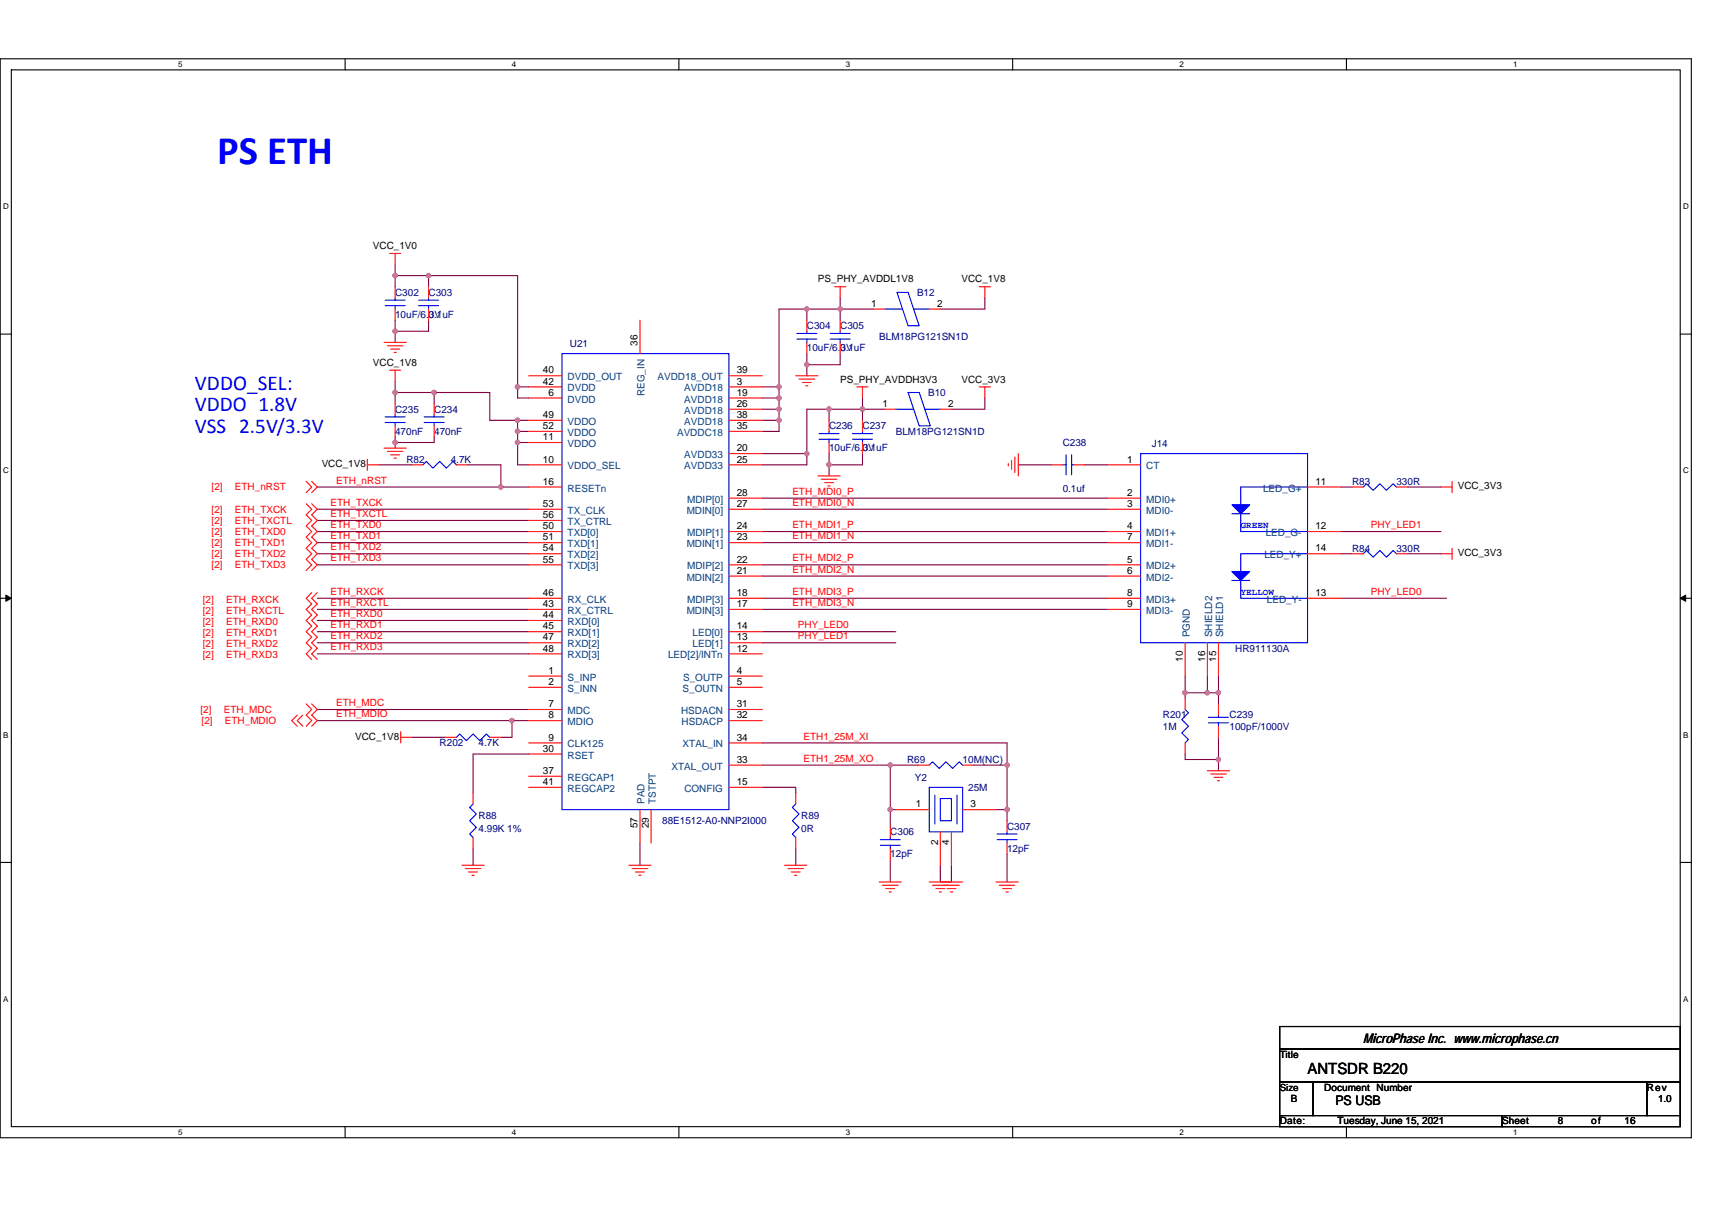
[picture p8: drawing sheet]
<svg xmlns="http://www.w3.org/2000/svg" width="297mm" height="210mm" viewBox="0 0 297 210" stroke-linecap="round" stroke-linejoin="round" font-family="sans-serif">
<path d="M0 10.2h293.5v187.2h-293.5zM2 12.1h289.5v183.4h-289.5z" fill="none" stroke="#000" stroke-width=".19"/>
<g fill="#fff">
<path d="M30.9 10.4h.8v1.6h-.8z"/>
<path d="M30.9 195.7h.8v1.6h-.8z"/>
</g>
<path d="M59.9 10.2v1.9M59.9 195.5v1.9" fill="none" stroke="#000" stroke-width=".19"/>
<g fill="#fff">
<path d="M88.8 10.4h.8v1.6h-.8z"/>
<path d="M88.8 195.7h.8v1.6h-.8z"/>
</g>
<path d="M117.8 10.2v1.9M117.8 195.5v1.9" fill="none" stroke="#000" stroke-width=".19"/>
<g fill="#fff">
<path d="M146.7 10.4h.8v1.6h-.8z"/>
<path d="M146.7 195.7h.8v1.6h-.8z"/>
</g>
<path d="M175.7 10.2v1.9M175.7 195.5v1.9" fill="none" stroke="#000" stroke-width=".19"/>
<g fill="#fff">
<path d="M204.7 10.4h.7v1.6h-.7z"/>
<path d="M204.7 195.7h.7v1.6h-.7z"/>
</g>
<path d="M233.6 10.2v1.9M233.6 195.5v1.9" fill="none" stroke="#000" stroke-width=".19"/>
<g fill="#fff">
<path d="M262.6 10.4h.7v1.6h-.7z"/>
<path d="M262.6 195.7h.7v1.6h-.7z"/>
<path d="M.5 35.1h1v1.5h-1z"/>
<path d="M292 35.1h1v1.5h-1z"/>
<path d="M.5 80.9h1v1.5h-1z"/>
<path d="M292 80.9h1v1.5h-1z"/>
</g>
<path d="M0 58h2M291.5 58h2" fill="none" stroke="#000" stroke-width=".19"/>
<g fill="#fff">
<path d="M.5 126.7h.9v1.6h-.9z"/>
<path d="M292 126.7h.9v1.6h-.9z"/>
</g>
<path d="M0 103.8h2M291.5 103.8h2" fill="none" stroke="#000" stroke-width=".19"/>
<path d="M1 103.3l1 .5-1 .6zM291.5 103.8l1-.5v1.1z" fill="#000" stroke="#000" stroke-width=".17"/>
<g fill="#fff">
<path d="M.5 172.6h.9v1.5h-.9z"/>
<path d="M292 172.6h.9v1.5h-.9z"/>
</g>
<path d="M0 149.7h2M291.5 149.7h2M222 178.1h69.5v3.9h-69.5zM222 182h69.5v5.8h-69.5zM222 187.8h5.8v5.8h-5.8zM222 193.6h38.6v1.9h-38.6zM227.8 187.8h57.9v5.8h-57.9zM260.6 193.6h30.9v1.9h-30.9zM285.7 187.8h5.8v5.8h-5.8z" fill="none" stroke="#000" stroke-width=".19"/>
<g fill="none" stroke="#800040" stroke-width=".19">
<path d="M68.6 45.9v1.9M68.6 47.8v2M68.6 47.8h5.8M68.6 57.5v1.9M68.6 55.6v1.9h5.8v-1.9M74.4 47.8v2M74.4 47.8h15.4v21.3h1.9M140 53.6h-4.8v13.5M140 53.6v2M140 53.6h5.8M145.8 51.7v1.9M145.8 53.6v2"/>
<path d="M145.8 53.6h5.8M170.9 51.7v1.9h-7.8M68.6 66.2v1.9M68.6 75.8v1M68.6 76.8v1M68.6 68.1v1.9M68.6 68.1h6.7M75.3 75.8v1h-6.7M75.3 68.1h9.7v4.8h4.8M75.3 68.1v1.9M89.8 72.9v2M89.8 76.8v3.9h1.9"/>
<path d="M89.8 74.9v1.9M89.8 76.8h1.9M89.8 74.9h1.9M89.8 67.1h1.9M89.8 72.9h1.9M132.3 78.7h7.7M132.3 67.1h2.9M132.3 69.1h2.9v1.9M132.3 71h2.9M132.3 72.9h2.9M135.2 67.1v2M135.2 71v1.9"/>
<path d="M135.2 72.9v2h-2.9M140 61.4v1.9M140 63.3v1.9M140 78.7v2h-7.7M143.8 71h-3.8v7.7M143.8 78.7v2M143.8 71v1.9M143.8 71h5.8M145.8 61.4v1.9h-5.8M149.6 71h3.9M149.6 69.1v1.9M149.6 78.7v2h-5.8"/>
<path d="M149.6 71v1.9M170.9 69.1v1.9h-5.8M55.1 88.4h36.6M55.1 90.3h36.6M55.1 92.2h36.6M55.1 94.2h36.6M55.1 96.1h36.6M55.1 98h36.6M55.1 84.5h31.8M65.7 80.7h5.8M81.1 80.7h5.8v3.8M86.9 84.5h4.8"/>
<path d="M132.3 88.4h59.8M132.3 100h59.8M132.3 98h59.8M132.3 92.2h59.8M132.3 86.4h59.8M132.3 94.2h59.8M143.8 80.7v1.9M176.7 80.7h5.8M188.3 80.7h3.8M232.6 92.2h17.4M232.6 96.1h2M232.6 84.5h2"/>
<path d="M244.2 96.1h5.8M244.2 84.5h5.8M55.1 103.8h36.6M55.1 105.7h36.6M55.1 107.7h36.6M55.1 109.6h36.6M55.1 111.5h36.6M55.1 113.5h36.6M132.3 103.8h59.8M132.3 109.6h23.1M132.3 111.5h23.1M132.3 105.7h59.8"/>
<path d="M205.6 117.3v2.9h3.9M209.5 117.3v2.9h1.9M211.4 117.3v2.9M232.6 103.8h18.4M55.1 123.1h36.6M55.1 125.1h33.7M71.5 128h5.8M88.8 125.1v2.9h-1.9M88.8 125.1h2.9M91.7 130.9h-9.6v6.7M132.3 136.6h5.8v1M132.3 132.8h22.2"/>
<path d="M132.3 128.9h42.4v3.9M154.5 132.8h4.8M154.5 132.8v7.7M168.9 132.8h5.8M174.7 132.8v7.7M205.6 130.9v.9h5.8M205.6 120.2v1M211.4 120.2v2M211.4 128v5.8M82.1 147.3v2.9M111 146.3v3.9M138.1 147.3v2.9"/>
<path d="M154.5 149.2v3.9M154.5 140.5v2.9M154.5 140.5h.9M163.1 150.2v2.9M165.1 150.2v2.9M172.8 140.5h1.9M174.7 148.2v4.9M174.7 140.5v1.9"/>
</g>
<g fill="#f0f" stroke="#f0f" stroke-width=".19">
<circle cx="75.3" cy="68.1" r=".38"/>
<circle cx="68.6" cy="68.1" r=".38"/>
<circle cx="68.6" cy="57.5" r=".38"/>
<circle cx="74.3" cy="47.8" r=".38"/>
<circle cx="68.6" cy="76.8" r=".38"/>
<circle cx="68.6" cy="47.8" r=".38"/>
<circle cx="89.8" cy="76.8" r=".38"/>
<circle cx="89.8" cy="74.9" r=".38"/>
<circle cx="209.5" cy="120.2" r=".38"/>
<circle cx="211.4" cy="120.2" r=".38"/>
<circle cx="205.6" cy="120.2" r=".38"/>
<circle cx="211.4" cy="131.8" r=".38"/>
<circle cx="86.9" cy="84.5" r=".38"/>
<circle cx="140" cy="63.3" r=".38"/>
<circle cx="140" cy="53.6" r=".38"/>
<circle cx="135.2" cy="67.1" r=".38"/>
<circle cx="135.1" cy="69.1" r=".38"/>
<circle cx="145.8" cy="53.6" r=".38"/>
<circle cx="140" cy="78.7" r=".38"/>
<circle cx="149.6" cy="71" r=".38"/>
<circle cx="143.8" cy="71" r=".38"/>
<circle cx="88.8" cy="125" r=".38"/>
<circle cx="135.1" cy="71" r=".38"/>
<circle cx="135.2" cy="72.9" r=".38"/>
<circle cx="143.8" cy="80.6" r=".38"/>
<circle cx="89.8" cy="67.1" r=".38"/>
<circle cx="89.8" cy="72.9" r=".38"/>
<circle cx="154.5" cy="132.8" r=".38"/>
<circle cx="154.5" cy="140.5" r=".38"/>
<circle cx="174.7" cy="140.5" r=".38"/>
<circle cx="174.7" cy="132.8" r=".38"/>
</g>
<g fill="none" stroke="#f00" stroke-width=".19">
<path d="M66.6 59.4h3.9M67.6 44h1.9M68.6 44v1.9M68.6 49.8v1.9M68.6 53.6v2M74.4 49.8v1.9M74.4 53.6v2M111 55.6v5.8M140 55.6v1.9M140 59.4v2M144.8 49.8h1.9M145.8 49.8v1.9"/>
<path d="M145.8 55.6v1.9M145.8 59.4v2M151.6 53.6h1.9M161.2 53.6h1.9M169.9 49.8h1.9M170.9 49.8v1.9M63.7 79.7v1.9M66.6 77.8h3.9M67.2 60h2.7M67.2 78.3h2.7M67.6 64.2h1.9M67.8 60.6h1.5"/>
<path d="M67.8 78.9h1.5M68.4 61.2h.4M68.4 79.5h.4M68.6 64.2v2M68.6 70v2M68.6 73.9v1.9M75.3 70v2M75.3 73.9v1.9M91.7 76.8h5.8M91.7 65.2h5.8M91.7 67.1h5.8M91.7 69.1h5.8"/>
<path d="M91.7 72.9h5.8M91.7 74.9h5.8M126.5 74.9h5.8M126.5 65.2h5.8M126.5 69.1h5.8M126.5 78.7h5.8M126.5 71h5.8M126.5 67.1h5.8M126.5 72.9h5.8M138.1 65.2h3.8M138.6 65.8h2.7M139.2 66.4h1.6"/>
<path d="M139.8 67h.4M143.8 72.9v2M143.8 76.8v1.9M148.7 67.1h1.9M149.6 67.1v2M149.6 72.9v2M149.6 76.8v1.9M153.5 71h1.9M163.1 71h2M169.9 67.1h1.9M170.9 67.1v2M175.5 79.9v1.5"/>
<path d="M176.1 79.3v2.7M176.7 78.7v3.9M53.1 87.4l1 1-1 .9 1 1-1 1 1 .9-1 1 1 1-1 .9 1 1-1 1 1 .9-1 1M53.1 83.5l1 1-1 1M54.1 87.4l1 1-1 .9 1 1-1 1 1 .9-1 1 1 1-1 .9 1 1-1 1 1 .9-1 1M54.1 83.5l1 1-1 1M63.7 80.7h2M71.5 80.7h1.9M79.2 80.7h1.9M91.7 80.7h5.8M91.7 84.5h5.8M91.7 88.4h5.8"/>
<path d="M91.7 90.3h5.8M91.7 92.2h5.8M91.7 94.2h5.8M91.7 96.1h5.8M91.7 98h5.8M126.5 88.4h5.8M126.5 86.4h5.8M126.5 92.2h5.8M126.5 94.2h5.8M126.5 98h5.8M126.5 100h5.8M126.5 80.7h5.8"/>
<path d="M141.9 82.6h3.9M142.5 83.2h2.7M143.1 83.8h1.5M143.7 84.3h.3M174.9 80.5v.4M182.5 80.7h1.9M186.3 80.7h2M192.1 80.7h5.8M192.1 100h5.8M192.1 98h5.8M192.1 92.2h5.8M192.1 94.2h5.8"/>
<path d="M192.1 88.4h5.8M192.1 86.4h5.8M226.9 84.5h5.7M226.9 92.2h5.7M226.9 96.1h5.7M234.6 84.5h1.9M234.6 96.1h1.9M242.3 84.5h1.9M242.3 96.1h1.9M250 84.5h1.9M250 96.1h1.9M251.9 83.5v2"/>
<path d="M251.9 95.1v2M54.1 102.8l-1 1 1 1-1 .9 1 1-1 1 1 .9-1 1 1 1-1 .9 1 1-1 1 1 .9M55.1 102.8l-1 1 1 1-1 .9 1 1-1 1 1 .9-1 1 1 1-1 .9 1 1-1 1 1 .9M91.7 105.7h5.8M91.7 107.7h5.8M91.7 109.6h5.8M91.7 103.8h5.8M91.7 111.5h5.8M91.7 113.5h5.8M91.7 117.3h5.8M91.7 119.3h5.8M126.5 111.5h5.8"/>
<path d="M126.5 113.5h5.8M126.5 109.6h5.8M126.5 105.7h5.8M126.5 103.8h5.8M126.5 117.3h5.8M126.5 119.3h5.8M192.1 105.7h5.8M192.1 103.8h5.8M205.6 111.5v5.8M209.5 111.5v5.8M211.4 111.5v5.8M226.9 103.8h5.7"/>
<path d="M51.6 124.1l-1 1 1 .9M52.5 124.1l-.9 1 .9 .9M53.1 122.2l1 .9-1 1 1 1-1 .9M54.1 122.2l1 .9-1 1 1 1-1 .9M69.5 128h2M69.5 127v1.9M77.3 128h1.9M82.1 137.6v1.9M85 128h1.9M91.7 128.9h5.8M91.7 130.9h5.8M91.7 134.7h5.8"/>
<path d="M91.7 136.6h5.8M91.7 123.1h5.8M91.7 125.1h5.8M126.5 136.6h5.8M126.5 132.8h5.8M126.5 128.9h5.8M126.5 123.1h5.8M126.5 125.1h5.8M138.1 137.6v1.9M159.3 132.8h1.9M167 132.8h1.9M205.6 128.9v2"/>
<path d="M205.6 121.2v1.9M209.5 133.8h3.8M210.1 134.3h2.7M210.6 134.9h1.6M211.2 135.5h.4M211.4 122.2v1.9M211.4 126v2M80.2 150.2h3.8M80.7 150.7h2.7M81.3 151.3h1.5M81.9 151.9h.4M82.1 145.3v2"/>
<path d="M109.1 150.2h3.9M109.7 150.7h2.7M110.3 151.3h1.5M110.8 151.9h.4M111 140.5v5.8M113 140.5v5.8M136.1 150.2h3.9M136.7 150.7h2.7M137.3 151.3h1.5M137.9 151.9h.4M138.1 145.3v2M152.5 153.1h3.9"/>
<path d="M153.1 153.6h2.7M153.7 154.2h1.5M154.3 154.8h.4M154.5 143.4v1.9M154.5 147.3v1.9M155.4 140.5h5.8M161.2 153.1h3.9M161.8 153.6h2.7M162.4 154.2h1.5M163 154.8h.3M163.1 153.1h3.9M163.1 144.4v5.8"/>
<path d="M163.7 153.6h2.7M164.3 154.2h1.6M164.9 154.8h.4M165.1 144.4v5.8M167 140.5h5.8M172.8 153.1h3.9M173.4 153.6h2.7M174 154.2h1.5M174.5 154.8h.4M174.7 142.4v2M174.7 146.3v1.9"/>
</g>
<g fill="none" stroke="#00f" stroke-width=".19">
<path d="M66.8 53h3.5M66.8 52.1h3.5M68.6 51.7v.4M68.6 53v.6M72.6 53h3.5M72.6 52.1h3.5M74.4 51.7v.4M74.4 53v.6M138.3 58.8h3.4M138.3 57.9h3.4M140 57.5v.4M140 58.8v.6"/>
<path d="M144 58.8h3.5M144 57.9h3.5M145.8 57.5v.4M145.8 58.8v.6M153.5 53.6h3.1M155.6 50.7h2l1.9 5.8h-1.9zM158.5 53.6h2.7M66.8 73.3h3.5M66.8 72.3h3.5M68.6 72v.3M68.6 73.3v.6M73.6 73.3h3.5"/>
<path d="M73.6 72.3h3.5M75.3 72v.3M75.3 73.3v.6M97.5 61.4h29v79.1h-29zM142.1 76.2h3.5M142.1 75.2h3.5M143.8 74.9v.3M143.8 76.2v.6M147.9 76.2h3.5M147.9 75.2h3.5M149.6 74.9v.3M149.6 76.2v.6"/>
<path d="M155.4 71h3.1M157.6 68.1h1.9l1.9 5.8h-1.9zM160.5 71h2.6M185 78.9v3.5M185.9 78.9v3.5M197.9 78.7h29v32.8h-29zM73.4 80.7l.6-.6 1.1 1.1 1.2-1.1 1.1 1.1 1.2-1.1 .6 .6M184.4 80.7h.6M185.9 80.7h.4M213.7 89.2h3.1M215.3 89.2v3h11.6M226.9 84.5h-11.6v3.1"/>
<path d="M226.9 96.1h-11.6v3.1M236.5 84.5l.6-.6 1.1 1.2 1.2-1.2 1.2 1.2 1.1-1.2 .6 .6M236.5 96.1l.6-.6 1.1 1.2 1.2-1.2 1.2 1.2 1.1-1.2 .6 .6M213.7 100.7h3.1M215.3 100.7v3.1h11.6M79.2 128l.6-.6 1.1 1.1 1.2-1.1 1.1 1.1 1.2-1.1 .6 .6M82.1 139.5l-.6 .6 1.2 1.2-1.2 1.1 1.2 1.2-1.2 1.1 .6 .6M138.1 139.5l-.6 .6 1.1 1.2-1.1 1.1 1.1 1.2-1.1 1.1 .6 .6M161.2 136.6h5.8v7.8h-5.8zM161.2 132.8l.6-.6 1.2 1.2 1.1-1.2 1.2 1.2 1.1-1.2 .6 .6M162.2 138v5M163.1 138.6h2v3.8h-2z"/>
<path d="M166 138v5M205.6 123.1l.6 .6-1.2 1.2 1.2 1.1-1.2 1.2 1.2 1.1-.6 .6M209.7 125.4h3.4M209.7 124.5h3.4M211.4 124.1v.4M211.4 125.4v.6M152.7 146.7h3.5M152.7 145.7h3.5M154.5 145.3v.4M154.5 146.7v.6M173 145.7h3.5M173 144.7h3.5"/>
<path d="M174.7 144.4v.3M174.7 145.7v.6"/>
</g>
<g fill="#00f" stroke="#00f" stroke-width=".19">
<path d="M213.7 99.2h3.1l-1.5 1.5z" fill-rule="evenodd"/>
<path d="M213.7 87.6h3.1l-1.5 1.6z" fill-rule="evenodd"/>
</g>
<text font-size="7" fill="#00f" x="37.7" y="28.5">PS ETH</text>
<g font-size="3.7" fill="#00f">
<text x="33.8" y="67.7">VDDO_SEL:</text>
<text x="33.8" y="71.4">VDDO 1.8V</text>
<text x="33.8" y="75.1">VSS 2.5V/3.3V</text>
</g>
<text font-size="2.7" x="226.9" y="186.3">ANTSDR B220</text>
<g font-size="2.3">
<text x="236.5" y="181.1">MicroPhase Inc. www.microphase.cn</text>
<text x="231.7" y="191.8">PS USB</text>
</g>
<g font-size="1.7">
<text x="64.7" y="43.2">VCC_1V0</text>
<text x="141.9" y="49">PS_PHY_AVDDL1V8</text>
<text x="151.2" y="53.2">1</text>
<text x="162.6" y="53.2">2</text>
<text x="166.8" y="49">VCC_1V8</text>
<text x="64.7" y="63.5">VCC_1V8</text>
<text x="94.2" y="64.8">40</text>
<text x="110.6" y="60" transform="rotate(-90 110.6 60)">36</text>
<text x="127.8" y="64.8">39</text>
<text x="94.2" y="66.7">42</text>
<text x="95.2" y="68.7">6</text>
<text x="127.8" y="68.7">19</text>
<text x="127.8" y="70.6">26</text>
<text x="127.8" y="66.7">3</text>
<text x="145.8" y="66.4">PS_PHY_AVDDH3V3</text>
<text x="153.1" y="70.6">1</text>
<text x="164.5" y="70.6">2</text>
<text x="166.8" y="66.4">VCC_3V3</text>
<text x="94.2" y="76.4">11</text>
<text x="94.2" y="72.5">49</text>
<text x="94.2" y="74.5">52</text>
<text x="127.8" y="72.5">38</text>
<text x="127.8" y="74.5">35</text>
<text x="55.8" y="81">VCC_1V8</text>
<text x="94.2" y="80.3">10</text>
<text x="127.8" y="78.3">20</text>
<text x="127.8" y="80.3">25</text>
<text x="195.6" y="80.3">1</text>
<text x="94.2" y="84.1">16</text>
<text x="94.2" y="88">53</text>
<text x="94.2" y="89.9">56</text>
<text x="127.8" y="86">28</text>
<text x="127.8" y="88">27</text>
<text x="195.6" y="88">3</text>
<text x="195.6" y="86">2</text>
<text x="228.2" y="84.1">11</text>
<text x="252.9" y="84.9">VCC_3V3</text>
<text x="94.2" y="91.8">50</text>
<text x="94.2" y="93.8">51</text>
<text x="94.2" y="95.7">54</text>
<text x="127.8" y="91.8">24</text>
<text x="127.8" y="93.8">23</text>
<text x="195.6" y="91.8">4</text>
<text x="195.6" y="93.8">7</text>
<text x="228.2" y="91.8">12</text>
<text x="228.2" y="95.7">14</text>
<text x="94.2" y="97.6">55</text>
<text x="127.8" y="97.6">22</text>
<text x="127.8" y="99.6">21</text>
<text x="195.6" y="99.6">6</text>
<text x="195.6" y="97.6">5</text>
<text x="252.9" y="96.5">VCC_3V3</text>
<text x="94.2" y="105.3">43</text>
<text x="94.2" y="107.3">44</text>
<text x="94.2" y="103.4">46</text>
<text x="127.8" y="103.4">18</text>
<text x="127.8" y="105.3">17</text>
<text x="195.6" y="105.3">9</text>
<text x="195.6" y="103.4">8</text>
<text x="228.2" y="103.4">13</text>
<text x="94.2" y="109.2">45</text>
<text x="94.2" y="111.1">47</text>
<text x="94.2" y="113.1">48</text>
<text x="127.8" y="111.1">13</text>
<text x="127.8" y="109.2">14</text>
<text x="127.8" y="113.1">12</text>
<text x="95.2" y="116.9">1</text>
<text x="95.2" y="118.9">2</text>
<text x="127.8" y="118.9">5</text>
<text x="127.8" y="116.9">4</text>
<text x="205.2" y="114.8" transform="rotate(-90 205.2 114.8)">10</text>
<text x="209.1" y="114.8" transform="rotate(-90 209.1 114.8)">16</text>
<text x="211" y="114.8" transform="rotate(-90 211 114.8)">15</text>
<text x="95.2" y="122.7">7</text>
<text x="95.2" y="124.7">8</text>
<text x="127.8" y="122.7">31</text>
<text x="127.8" y="124.7">32</text>
<text x="61.6" y="128.3">VCC_1V8</text>
<text x="94.2" y="130.5">30</text>
<text x="95.2" y="128.5">9</text>
<text x="127.8" y="128.5">34</text>
<text x="94.2" y="134.3">37</text>
<text x="94.2" y="136.2">41</text>
<text x="127.8" y="132.4">33</text>
<text x="127.8" y="136.2">15</text>
<text x="110.6" y="143.8" transform="rotate(-90 110.6 143.8)">57</text>
<text x="112.6" y="143.8" transform="rotate(-90 112.6 143.8)">29</text>
<text x="158.9" y="140.1">1</text>
<text x="168.4" y="140.1">3</text>
<text x="162.7" y="146.7" transform="rotate(-90 162.7 146.7)">2</text>
<text x="164.7" y="146.7" transform="rotate(-90 164.7 146.7)">4</text>
<text x="222" y="183.6">Title</text>
<text x="222" y="189.3">Size</text>
<text x="224" y="191.3">B</text>
<text x="229.8" y="189.3">Document Number</text>
<text x="285.7" y="189.3">Rev</text>
<text x="287.7" y="191.3">1.0</text>
<text x="222" y="195.1">Date:</text>
<text x="232.1" y="195.1">Tuesday, June 15, 2021</text>
<text x="260.6" y="195.1">Sheet</text>
<text x="270.3" y="195.1">8</text>
<text x="276.1" y="195.1">of</text>
<text x="281.9" y="195.1">16</text>
</g>
<g font-size="1.7" fill="#000080">
<text x="68.6" y="51.3">C302</text>
<text x="74.4" y="51.3">C303</text>
<text x="159.1" y="51.3">B12</text>
<text x="68.6" y="55.2">10uF/6.3V</text>
<text x="74.4" y="55.2">0.1uF</text>
<text x="140" y="57.1">C304</text>
<text x="145.8" y="57.1">C305</text>
<text x="152.5" y="59">BLM18PG121SN1D</text>
<text x="98.9" y="60.2">U21</text>
<text x="140" y="61">10uF/6.3V</text>
<text x="145.8" y="61">0.1uF</text>
<text x="68.6" y="71.6">C235</text>
<text x="75.3" y="71.6">C234</text>
<text x="161" y="68.7">B10</text>
<text x="68.6" y="75.4">470nF</text>
<text x="75.3" y="75.4">470nF</text>
<text x="143.8" y="74.5">C236</text>
<text x="149.6" y="74.5">C237</text>
<text x="155.4" y="75.4">BLM18PG121SN1D</text>
<text x="184.4" y="77.4">C238</text>
<text x="199.8" y="77.6">J14</text>
<text x="70.5" y="80.3">R82</text>
<text x="78.2" y="80.3">4.7K</text>
<text x="143.8" y="78.3">10uF/6.3V</text>
<text x="149.6" y="78.3">0.1uF</text>
<text x="184.4" y="85.3">0.1uf</text>
<text x="234.6" y="84.1">R83</text>
<text x="242.3" y="84.1">330R</text>
<text x="234.6" y="95.7">R84</text>
<text x="242.3" y="95.7">330R</text>
<text x="214.3" y="113.1">HR911130A</text>
<text x="201.8" y="124.7">R201</text>
<text x="213.3" y="124.7">C239</text>
<text x="76.3" y="129.5">R202</text>
<text x="83" y="129.5">4.7K</text>
<text x="201.8" y="126.6">1M</text>
<text x="213.3" y="126.6">100pF/1000V</text>
<text x="157.4" y="132.4">R69</text>
<text x="158.7" y="135.5">Y2</text>
<text x="167" y="132.4">10M(NC)</text>
<text x="168" y="137.2">25M</text>
<text x="83" y="142">R88</text>
<text x="114.9" y="143">88E1512-A0-NNP2I000</text>
<text x="139" y="142">R89</text>
<text x="174.7" y="144">C307</text>
<text x="83" y="144.4">4.99K 1%</text>
<text x="139" y="144.4">0R</text>
<text x="154.5" y="144.9">C306</text>
<text x="154.5" y="148.8">12pF</text>
<text x="174.7" y="147.8">12pF</text>
</g>
<g font-size="1.7" fill="#004080">
<text x="98.5" y="66">DVDD_OUT</text>
<text x="114.1" y="66">AVDD18_OUT</text>
<text x="98.5" y="67.9">DVDD</text>
<text x="98.5" y="69.8">DVDD</text>
<text x="111.8" y="68.7" transform="rotate(-90 111.8 68.7)">REG_IN</text>
<text x="118.7" y="69.8">AVDD18</text>
<text x="118.7" y="71.8">AVDD18</text>
<text x="118.7" y="67.9">AVDD18</text>
<text x="98.5" y="77.6">VDDO</text>
<text x="98.5" y="73.7">VDDO</text>
<text x="98.5" y="75.6">VDDO</text>
<text x="117.5" y="75.6">AVDDC18</text>
<text x="118.7" y="73.7">AVDD18</text>
<text x="98.5" y="81.4">VDDO_SEL</text>
<text x="118.7" y="79.5">AVDD33</text>
<text x="118.7" y="81.4">AVDD33</text>
<text x="198.9" y="81.4">CT</text>
<text x="98.5" y="85.3">RESETn</text>
<text x="98.5" y="89.2">TX_CLK</text>
<text x="119.1" y="89.2">MDIN[0]</text>
<text x="119.2" y="87.2">MDIP[0]</text>
<text x="198.9" y="89.2">MDI0-</text>
<text x="198.9" y="87.2">MDI0+</text>
<text x="219.2" y="85.3">LED_G+</text>
<text x="98.5" y="91.1">TX_CTRL</text>
<text x="98.5" y="93">TXD[0]</text>
<text x="98.5" y="95">TXD[1]</text>
<text x="119.1" y="95">MDIN[1]</text>
<text x="119.2" y="93">MDIP[1]</text>
<text x="198.9" y="93">MDI1+</text>
<text x="198.9" y="95">MDI1-</text>
<text x="219.6" y="93">LED_G-</text>
<text x="98.5" y="96.9">TXD[2]</text>
<text x="98.5" y="98.8">TXD[3]</text>
<text x="119.1" y="100.8">MDIN[2]</text>
<text x="119.2" y="98.8">MDIP[2]</text>
<text x="198.9" y="100.8">MDI2-</text>
<text x="198.9" y="98.8">MDI2+</text>
<text x="219.4" y="96.9">LED_Y+</text>
<text x="98.5" y="106.5">RX_CTRL</text>
<text x="98.5" y="104.6">RX_CLK</text>
<text x="119.1" y="106.5">MDIN[3]</text>
<text x="119.2" y="104.6">MDIP[3]</text>
<text x="198.9" y="106.5">MDI3-</text>
<text x="198.9" y="104.6">MDI3+</text>
<text x="219.8" y="104.6">LED_Y-</text>
<text x="98.5" y="108.5">RXD[0]</text>
<text x="98.5" y="110.4">RXD[1]</text>
<text x="98.5" y="112.3">RXD[2]</text>
<text x="120.2" y="112.3">LED[1]</text>
<text x="120.2" y="110.4">LED[0]</text>
<text x="206.4" y="110.6" transform="rotate(-90 206.4 110.6)">PGND</text>
<text x="210.3" y="110.6" transform="rotate(-90 210.3 110.6)">SHIELD2</text>
<text x="212.2" y="110.6" transform="rotate(-90 212.2 110.6)">SHIELD1</text>
<text x="98.5" y="114.3">RXD[3]</text>
<text x="98.5" y="118.1">S_INP</text>
<text x="115.9" y="114.3">LED[2]/INTn</text>
<text x="118.5" y="118.1">S_OUTP</text>
<text x="98.5" y="120.1">S_INN</text>
<text x="98.5" y="123.9">MDC</text>
<text x="98.5" y="125.8">MDIO</text>
<text x="118.2" y="123.9">HSDACN</text>
<text x="118.3" y="125.8">HSDACP</text>
<text x="118.4" y="120.1">S_OUTN</text>
<text x="98.5" y="129.7">CLK125</text>
<text x="98.5" y="131.6">RSET</text>
<text x="118.4" y="129.7">XTAL_IN</text>
<text x="98.5" y="135.5">REGCAP1</text>
<text x="98.5" y="137.4">REGCAP2</text>
<text x="116.5" y="133.6">XTAL_OUT</text>
<text x="118.7" y="137.4">CONFIG</text>
<text x="111.8" y="139.5" transform="rotate(-90 111.8 139.5)">PAD</text>
<text x="113.8" y="139.5" transform="rotate(-90 113.8 139.5)">TSTPT</text>
</g>
<g font-size="1.7" fill="#f00">
<text x="58.3" y="83.9">ETH_nRST</text>
<text x="36.7" y="89">[2]</text>
<text x="36.7" y="85.1">[2]</text>
<text x="40.8" y="89">ETH_TXCK</text>
<text x="40.8" y="85.1">ETH_nRST</text>
<text x="57.4" y="87.8">ETH_TXCK</text>
<text x="57.4" y="89.7">ETH_TXCTL</text>
<text x="137.5" y="87.8">ETH_MDI0_N</text>
<text x="137.5" y="85.9">ETH_MDI0_P</text>
<text x="36.7" y="90.9">[2]</text>
<text x="36.7" y="94.7">[2]</text>
<text x="36.7" y="92.8">[2]</text>
<text x="40.8" y="90.9">ETH_TXCTL</text>
<text x="40.8" y="94.7">ETH_TXD1</text>
<text x="40.8" y="92.8">ETH_TXD0</text>
<text x="57.4" y="91.7">ETH_TXD0</text>
<text x="57.4" y="93.6">ETH_TXD1</text>
<text x="57.4" y="95.5">ETH_TXD2</text>
<text x="137.5" y="91.7">ETH_MDI1_P</text>
<text x="137.5" y="93.6">ETH_MDI1_N</text>
<text x="237.8" y="91.7">PHY_LED1</text>
<text x="36.7" y="98.6">[2]</text>
<text x="36.7" y="96.7">[2]</text>
<text x="40.8" y="98.6">ETH_TXD3</text>
<text x="40.8" y="96.7">ETH_TXD2</text>
<text x="57.4" y="97.4">ETH_TXD3</text>
<text x="137.5" y="99.4">ETH_MDI2_N</text>
<text x="137.5" y="97.4">ETH_MDI2_P</text>
<text x="35.2" y="104.6">[2]</text>
<text x="35.2" y="106.5">[2]</text>
<text x="39.2" y="104.6">ETH_RXCK</text>
<text x="39.2" y="106.5">ETH_RXCTL</text>
<text x="57.4" y="103.2">ETH_RXCK</text>
<text x="57.4" y="105.2">ETH_RXCTL</text>
<text x="57.4" y="107.1">ETH_RXD0</text>
<text x="137.5" y="103.2">ETH_MDI3_P</text>
<text x="137.5" y="105.2">ETH_MDI3_N</text>
<text x="237.8" y="103.2">PHY_LED0</text>
<text x="35.2" y="108.5">[2]</text>
<text x="35.2" y="110.4">[2]</text>
<text x="35.2" y="112.3">[2]</text>
<text x="39.2" y="108.5">ETH_RXD0</text>
<text x="39.2" y="110.4">ETH_RXD1</text>
<text x="39.2" y="112.3">ETH_RXD2</text>
<text x="57.4" y="109">ETH_RXD1</text>
<text x="57.4" y="111">ETH_RXD2</text>
<text x="57.4" y="112.9">ETH_RXD3</text>
<text x="138.4" y="109">PHY_LED0</text>
<text x="138.4" y="111">PHY_LED1</text>
<text x="35.2" y="114.3">[2]</text>
<text x="39.2" y="114.3">ETH_RXD3</text>
<text x="34.8" y="123.7">[2]</text>
<text x="35" y="125.6">[2]</text>
<text x="38.8" y="123.7">ETH_MDC</text>
<text x="39" y="125.6">ETH_MDIO</text>
<text x="58.3" y="122.5">ETH_MDC</text>
<text x="58.3" y="124.5">ETH_MDIO</text>
<text x="139.4" y="128.3">ETH1_25M_XI</text>
<text x="139.4" y="132.2">ETH1_25M_XO</text>
</g>
<g font-size="1.6" fill="#00f">
<text x="215.3" y="91.6">GREEN</text>
<text x="215.3" y="103.2">YELLOW</text>
</g>
<g font-size="1.4">
<text x="30.9" y="11.7">5</text>
<text x="88.8" y="11.7">4</text>
<text x="146.7" y="11.7">3</text>
<text x="204.7" y="11.7">2</text>
<text x="262.6" y="11.7">1</text>
<text x=".5" y="36.3">D</text>
<text x="292" y="36.3">D</text>
<text x=".5" y="82.1">C</text>
<text x="292" y="82.1">C</text>
<text x=".5" y="128">B</text>
<text x="292" y="128">B</text>
<text x=".5" y="173.8">A</text>
<text x="292" y="173.8">A</text>
<text x="30.9" y="197">5</text>
<text x="88.8" y="197">4</text>
<text x="146.7" y="197">3</text>
<text x="204.7" y="197">2</text>
<text x="262.6" y="197">1</text>
</g>
</svg>
